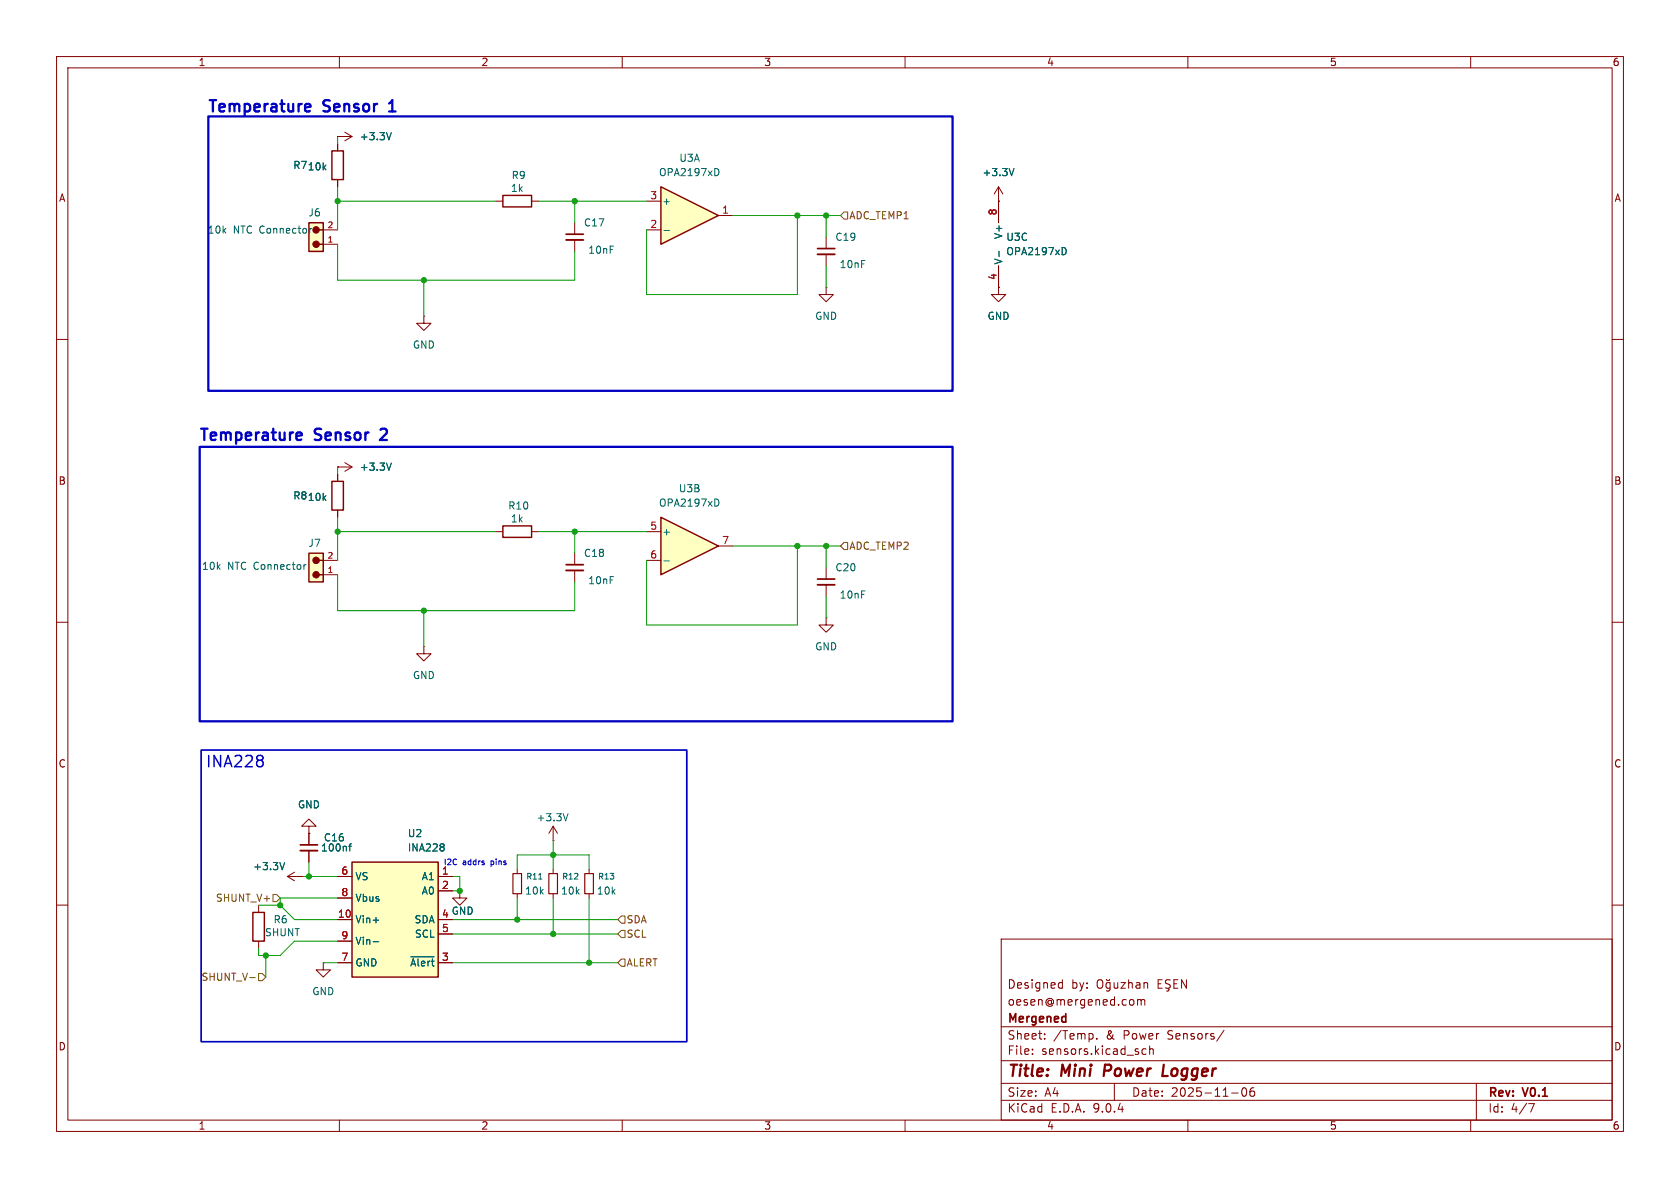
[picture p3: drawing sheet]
<svg xmlns="http://www.w3.org/2000/svg" width="297mm" height="210mm" viewBox="0 0 297 210" stroke-linecap="round" stroke-linejoin="round" font-family="sans-serif">
<g fill="none" stroke="#840000" stroke-width=".18">
<path d="M10 10h277v190h-277zM12 12h273v186h-273zM60 10v2M110 10v2M160 10v2M210 10v2M260 10v2M176.5 35.6h.1M176.5 33v6.4M176.5 33l-.7 1.3M176.5 33l.8 1.3M74.9 55.9v1.3h1.3l-1.3 1.2-1.2-1.2h1.2"/>
<path d="M74.9 55.9h.1M146 50.8v1.3h1.3l-1.3 1.2-1.2-1.2h1.2M146 50.8h.1M146 41.9v2M146 45v2M176.5 47v3.8M10 60h2M285 60h2M59.7 82.6h.1M59.7 82.6h2.5M61 81.8l1.2 .8M62.2 82.6l-1.2 .7"/>
<path d="M87.6 94h1.3M94 94h1.2M10 110h2M285 110h2M10 160h2M177 166h108v32h-108zM187.4 173.7l.4 .1M187.8 173.2v1.5M187.8 174.6l-.4 .1M194.2 173.3a.5 .5 0 0 1 .5-.1 .5 .5 0 0 1 .3 .5v.5a.5 .5 0 0 1-.5 .5 .5 .5 0 0 1-.5-.5v-.5zM195.6 173.1a.29 .29 0 0 0 .3 .2 .29 .29 0 0 0 .3-.2M196.2 173.8l-.4-.1-.3 .3v.4l.2 .2h.5"/>
<path d="M196.2 173.7v1.2l-.2 .3-.4-.1M197 173.7v.9l.4 .1 .2-.1M197.6 173.7v1M198.2 173.7h.8l-.8 1h.8M199.5 173.8l.2-.1 .4 .1 .1 .9M199.5 173.2v1.5M200.3 176.8l.2 .2v.4l-.2 .2M200.9 173.8h.6v.9M201.1 176.8l.4-.1 .2 .2M201.1 176.7v1M201.5 174.1h-.5a.29 .29 0 0 0-.2 .3 .29 .29 0 0 0 .2 .3l.5-.1M201.7 176.9l.3-.2 .3 .1 .1 .9"/>
<path d="M201.7 176.9v.8M202.2 173.8l.3-.1 .3 .1 .1 .9M202.2 173.7v1M204.7 173.9h.5M205.5 173.2h-.8v1.5h.8M206.5 174.8l.2 .2-.1 .1-.4 .1M206.9 173.3l-.6-.1-.2 .1v.5l.6 .3 .2 .3-.3 .3-.6-.1M207.5 173.9h.5M208.2 173.2h-.7v1.5h.7M209.7 173.2v1.5l-.8-1.5v1.5M285 160h2M60 198v2"/>
<path d="M110 198v2M160 198v2M177 194.5h108M177 191.5h108M177 187.5h108M177 181.5h108M182.5 186.3v.1M182.5 185.5v.1M184.7 183.6v.1M184.7 182.8v.1M193.9 183.6v.1M197 191.5v3"/>
<path d="M202.6 185.5l-.4-.1-.3 .3v.4l.1 .2h.6M203.2 185.5l.3-.1 .3 .1 .1 .9M203.2 184.9v1.5M210 198v2M216.4 182.1l-1.3 2M217.7 193.2h1.2M219.7 192.4l.2-.1a.81 .81 0 0 1 .6 .6 .81 .81 0 0 1-.3 .8l-.2 .1a.81 .81 0 0 1-.3-1.4zM221.7 192.3a.59 .59 0 0 0-.7 .6v.6l.1 .2 .4 .1 .2-.1 .1-.5-.1-.3h-.5l-.2 .3M260 198v2M261 191.5v6.5M270.2 195.1h1l-.6 1.5"/>
</g>
<path d="M195.4 188.2l-.3 2M205.7 188.2l-.2 2h.9" fill="none" stroke="#840000" stroke-width=".4"/>
<path d="M179.3 29.8l-.5 1.3M176.6 44.4v1M188.1 43.8a.68 .68 0 0 1 .4 .6 .68 .68 0 0 1-.4 .6M69.2 81.9l-.4 1.2" fill="none" stroke="#006464" stroke-width=".18"/>
<path d="M88.9 93h5.1v2h-5.1z" fill="none" stroke="#840000" stroke-width=".25"/>
<path d="M144.5 43.9h3.1" fill="none" stroke="#840000" stroke-width=".3"/>
<path d="M144.5 45h3.1" fill="none" stroke="#840000" stroke-width=".33"/>
<path d="M116.8 33l10.2 5.1-10.2 5.1z" fill="#ffffc2"/>
<path d="M116.8 33l10.2 5.1-10.2 5.1z" fill="none" stroke="#840000" stroke-width=".25"/>
<path d="M114.3 35.6h2.5M127 38.1h2.5M114.3 40.6h2.5" fill="none" stroke="#840000" stroke-width=".18"/>
<path d="M126.7 29.8a.68 .68 0 0 1 .4 .6 .68 .68 0 0 1-.4 .7M117.4 40.7h.9" fill="none" stroke="#006464" stroke-width=".18"/>
<path d="M54.6 39.4h2.5v5.1h-2.5z" fill="#ffffc2"/>
<path d="M54.6 39.4h2.5v5.1h-2.5zM58.7 26.7h2v5.1h-2zM88.9 34.5h5.1v2.1h-5.1zM55.9 43.2h1.2M55.9 40.6h1.2M58.7 85.1h2v5.1h-2z" fill="none" stroke="#840000" stroke-width=".25"/>
<g fill="#840000" stroke="#840000" stroke-width=".18">
<circle cx="55.9" cy="43.2" r=".57"/>
<circle cx="55.9" cy="40.6" r=".57"/>
</g>
<g fill="none" stroke="#840000" stroke-width=".18">
<path d="M59.7 24.1h.1M59.7 25.4v1.3M59.7 31.8v1.2M59.7 24.1h2.5M61 23.4l1.2 .7M62.2 24.1l-1.2 .8M87.6 35.6h1.3M94 35.6h1.2M57.1 43.2h2.6M57.1 40.6h2.6M59.7 83.8v1.3M59.7 90.2v1.2"/>
<path d="M101.6 97.8v2M101.6 100.8v2.1M146 109.2v1.3h1.3l-1.3 1.3-1.2-1.3h1.2M146 109.2h.1M146 100.3v2.1M146 103.4v2"/>
</g>
<path d="M69.2 23.4l-.4 1.3M55.1 40.4l-.4 .2" fill="none" stroke="#006464" stroke-width=".18"/>
<path d="M100.1 99.8h3M144.5 102.4h3.1" fill="none" stroke="#840000" stroke-width=".3"/>
<path d="M100.1 100.8h3M144.5 103.4h3.1" fill="none" stroke="#840000" stroke-width=".33"/>
<path d="M54.6 97.8h2.5v5.1h-2.5z" fill="#ffffc2"/>
<path d="M54.6 97.8h2.5v5.1h-2.5zM55.9 99.1h1.2M55.9 101.6h1.2M44.7 161.3h2v5.1h-2z" fill="none" stroke="#840000" stroke-width=".25"/>
<g fill="#840000" stroke="#840000" stroke-width=".18">
<circle cx="55.9" cy="101.6" r=".57"/>
<circle cx="55.9" cy="99.1" r=".57"/>
</g>
<g fill="none" stroke="#840000" stroke-width=".18">
<path d="M101.6 39.4v2M101.6 42.4v2.1M176.5 50.8v1.3h1.3l-1.3 1.2-1.2-1.2h1.2M176.5 50.8h.1M57.1 99.1h2.6M57.1 101.6h2.6M74.9 114.3v1.3h1.3l-1.3 1.2-1.2-1.2h1.2M74.9 114.3h.1M50.8 154.9l1.3 .8M50.8 154.9h2.5M52.1 154.2l-1.3 .7M53.3 154.9h.1"/>
<path d="M54.6 146.1h1.3l-1.3-1.3-1.3 1.3h1.3v1.2M54.6 147.3h.1M54.6 147.3v2.1M54.6 150.4v2M45.7 160v1.3M45.7 166.4v1.2"/>
</g>
<path d="M54.1 99.8l-.4 .3M50.3 152.5l-.4 1.2M61.7 149.6h.4M62.1 149.2l-.3 .2v1" fill="none" stroke="#006464" stroke-width=".18"/>
<path d="M100.1 41.4h3M53.1 149.4h3" fill="none" stroke="#840000" stroke-width=".3"/>
<path d="M100.1 42.4h3M53.1 150.4h3" fill="none" stroke="#840000" stroke-width=".33"/>
<path d="M116.8 91.4l10.2 5.1-10.2 5.1z" fill="#ffffc2"/>
<path d="M116.8 91.4l10.2 5.1-10.2 5.1z" fill="none" stroke="#840000" stroke-width=".25"/>
<path d="M114.3 94h2.5M114.3 99.1h2.5M127 96.5h2.5M81.3 157.5v1.3h1.2l-1.2 1.2-1.3-1.2h1.3M81.3 157.5h.1M91.4 153.7v.7M91.4 158v.8M57.1 170.2v1.3h1.3l-1.3 1.2-1.2-1.2h1.2M57.1 170.2h.1" fill="none" stroke="#840000" stroke-width=".18"/>
<path d="M117.4 99.2h.9M126.7 88.2a.68 .68 0 0 1 .4 .6 .68 .68 0 0 1-.4 .7M95.2 155.4h.6" fill="none" stroke="#006464" stroke-width=".18"/>
<path d="M90.7 154.4h1.5v3.6h-1.5z" fill="none" stroke="#840000" stroke-width=".2"/>
<path d="M62.2 152.4h15.3v20.3h-15.3z" fill="#ffffc2"/>
<path d="M62.2 152.4h15.3v20.3h-15.3z" fill="none" stroke="#840000" stroke-width=".25"/>
<g fill="none" stroke="#840000" stroke-width=".18">
<path d="M59.7 24.1h.1M59.7 25.4v1.3M59.7 31.8v1.2M176.5 35.6h.1M176.5 35.6v3.8M176.5 50.8h.1M176.5 47v3.8M59.7 82.6h.1M59.7 83.8v1.3M59.7 90.2v1.2M53.3 154.9h.1M54.6 147.3h.1"/>
<path d="M54.6 147.3v2.1M54.6 150.4v2M59.7 154.9h2.5M59.7 158.8h2.5M77.5 154.9h2.5M77.5 157.5h2.5M81.3 157.5h.1M97.8 148.6h.1M97.8 146.1l-.8 1.2M97.8 146.1l.8 1.2M97.8 146.1v2.5M97.8 153.7v.7"/>
<path d="M97.8 158v.8M104.1 153.7v.7M104.1 158v.8M59.7 162.6h2.5M59.7 166.4h2.5M59.7 170.2h2.5M77.5 170.2h2.5M77.5 165.1h2.5"/>
</g>
<g fill="none" stroke="#006464" stroke-width=".18">
<path d="M69.2 23.4l-.4 1.3M179.3 29.8l-.5 1.3M176.6 44.4v1M188.1 43.8a.68 .68 0 0 1 .4 .6 .68 .68 0 0 1-.4 .6M69.2 81.9l-.4 1.2M50.3 152.5l-.4 1.2M61.7 149.6h.4M62.1 149.2l-.3 .2v1M78.4 149.2l.1 .2-.1 .3M78.4 149.8l.1 .2-.1 .4M100.4 143.8l-.4 1.3M66 162.7h1"/>
<path d="M66 166.5h1M72.6 169.1h4.1"/>
</g>
<path d="M97 154.4h1.6v3.6h-1.6zM103.4 154.4h1.5v3.6h-1.5z" fill="none" stroke="#840000" stroke-width=".2"/>
<path d="M149.2 37.5h.7v1.2h-.7l-.6-.6zM149.2 95.9h.7v1.3h-.7l-.6-.7zM48.3 158.1h.6l.6 .7-.6 .6h-.6zM44.2 172.8h.9M45.7 172.1h.7l.6 .6-.6 .7h-.7zM109.9 161.9h.6v1.3h-.6l-.7-.6zM109.9 169.5h.6v1.3h-.6l-.7-.6zM109.9 164.5h.6v1.2h-.6l-.7-.6z" fill="none" stroke="#725600" stroke-width=".18"/>
<g fill="none" stroke="#009600" stroke-width=".18">
<path d="M59.7 35.6h27.9M59.7 24.1v1.3M59.7 33v7.6M95.2 35.6h19.1M101.6 35.6v3.8M129.5 38.1h19.1M141 38.1v14h-26.7v-11.5M146 38.1v3.8M59.7 43.2v6.3h41.9v-5M74.9 49.5v6.4M146 47v3.8M59.7 94h27.9"/>
<path d="M59.7 82.6v1.2M59.7 91.4v7.7M95.2 94h19.1M101.6 94v3.8M129.5 96.5h19.1M141 96.5v14h-26.7v-11.4M146 96.5v3.8M59.7 101.6v6.4h41.9v-5.1M74.9 108v6.3M146 105.4v3.8M53.3 154.9h6.4M54.6 152.4v2.5"/>
<path d="M59.7 158.8h-10.2v1.2M80 154.9h1.3v2.6h-1.3M91.4 153.7v-2.6h12.7v2.6M91.4 158.8v3.8M97.8 148.6v5.1M97.8 158.8v6.3M104.1 158.8v11.4M45.7 160h3.8M47 168.9v3.8M49.5 160l2.6 2.6h7.6M57.1 170.2h2.6M59.7 166.4h-7.6l-2.6 2.5h-3.8v-1.3"/>
<path d="M80 162.6h29.2M80 170.2h29.2M80 165.1h29.2"/>
</g>
<path d="M54.2 18.4l.6 .1 .1 .3-1 .2M54.8 19.6l-.6 .1M68.8 19.7h1.1M69 18.2l-.2 .1M36.8 20.6h131.6v48.5h-131.6zM35.3 79h133.1v48.5h-133.1zM52.7 76.5h.6l.1 .4-1 .2M53.3 77.7l-.6 .1M68.3 76.6l-1.1 1.2h1.2" fill="none" stroke="#0000c2" stroke-width=".4"/>
<path d="M35.6 132.6h85.8v51.6h-85.8z" fill="none" stroke="#0000c2" stroke-width=".3"/>
<g fill="#009600" stroke="#009600" stroke-width=".18">
<circle cx="74.9" cy="49.5" r=".46"/>
<circle cx="59.7" cy="35.6" r=".46"/>
<circle cx="101.6" cy="35.6" r=".46"/>
<circle cx="146" cy="38.1" r=".46"/>
<circle cx="141" cy="38.1" r=".46"/>
<circle cx="74.9" cy="108" r=".46"/>
<circle cx="49.5" cy="160" r=".46"/>
<circle cx="54.6" cy="154.9" r=".46"/>
<circle cx="47" cy="168.9" r=".46"/>
<circle cx="146" cy="96.5" r=".46"/>
<circle cx="101.6" cy="94" r=".46"/>
<circle cx="59.7" cy="94" r=".46"/>
<circle cx="141" cy="96.5" r=".46"/>
<circle cx="81.3" cy="157.5" r=".46"/>
<circle cx="91.4" cy="162.6" r=".46"/>
<circle cx="97.8" cy="165.1" r=".46"/>
<circle cx="104.1" cy="170.2" r=".46"/>
<circle cx="97.8" cy="151.1" r=".46"/>
</g>
<g font-size="2.8" fill="#0000c2">
<text x="36.5" y="20.4">Temperature</text>
<text x="57.2" y="20.4">Sensor</text>
<text x="69.6" y="20.4">1</text>
<text x="35" y="78.5">Temperature</text>
<text x="55.7" y="78.5">Sensor</text>
<text x="68.1" y="78.5">2</text>
<text x="36.2" y="136">INA228</text>
</g>
<g font-size="2.8" fill="#840000">
<text x="178" y="190.9">Title:</text>
<text x="187.7" y="190.9">Mini</text>
<text x="196" y="190.9">Power</text>
<text x="207.2" y="190.9">Logger</text>
</g>
<g font-size="2.1" fill="#840000">
<text x="178" y="178">oesen@mergened.com</text>
<text x="178" y="175">Designed</text>
<text x="189.4" y="175">by:</text>
<text x="178" y="184">Sheet:</text>
<text x="178" y="181.2">Mergened</text>
<text x="186.2" y="184">/Temp.</text>
<text x="195.6" y="184">&amp;</text>
<text x="198.8" y="184">Power</text>
<text x="206.7" y="184">Sensors/</text>
<text x="178" y="186.7">File:</text>
<text x="184.1" y="186.7">sensors.kicad_sch</text>
<text x="178" y="196.9">KiCad</text>
<text x="178" y="194.1">Size:</text>
<text x="184.7" y="194.1">A4</text>
<text x="185.7" y="196.9">E.D.A.</text>
<text x="193.3" y="196.9">9.0.4</text>
<text x="200" y="194.1">Date:</text>
<text x="207" y="194.1">2025-11-06</text>
<text x="263" y="194.3">Rev:</text>
<text x="263" y="196.9">Id:</text>
<text x="267.1" y="196.9">4/7</text>
<text x="269.4" y="194.3">V0.1</text>
</g>
<g font-size="1.8" fill="#840000">
<text x="35" y="11.9">1</text>
<text x="85" y="11.9">2</text>
<text x="135" y="11.9">3</text>
<text x="185" y="11.9">4</text>
<text x="235" y="11.9">5</text>
<text x="285" y="11.9">6</text>
<text x="10.3" y="35.9">A</text>
<text x="285.3" y="35.9">A</text>
<text x="10.3" y="85.9">B</text>
<text x="285.3" y="85.9">B</text>
<text x="10.3" y="135.9">C</text>
<text x="285.3" y="135.9">C</text>
<text x="10.3" y="185.9">D</text>
<text x="285.3" y="185.9">D</text>
<text x="35" y="199.9">1</text>
<text x="85" y="199.9">2</text>
<text x="135" y="199.9">3</text>
<text x="185" y="199.9">4</text>
<text x="235" y="199.9">5</text>
<text x="285" y="199.9">6</text>
</g>
<g font-size="1.8" fill="#006464">
<text x="63.5" y="25">+3.3V</text>
<text x="120" y="28.8">U3A</text>
<text x="51.7" y="30.1">R7</text>
<text x="54.3" y="30.3">10k</text>
<text x="90.2" y="34.1">1k</text>
<text x="90.4" y="31.9">R9</text>
<text x="116.4" y="31.3">OPA2197xD</text>
<text x="173.6" y="31.3">+3.3V</text>
<text x="36.6" y="41.5">10k</text>
<text x="41.2" y="41.5">NTC Connector</text>
<text x="54.4" y="38.5">J6</text>
<text x="103.1" y="40.2">C17</text>
<text x="117" y="36.4">+</text>
<text x="103.9" y="45.1">10nF</text>
<text x="147.6" y="42.8">C19</text>
<text x="148.3" y="47.6">10nF</text>
<text x="177.4" y="46.9" transform="rotate(-90 177.4 46.9)">V-</text>
<text x="177.4" y="42.4" transform="rotate(-90 177.4 42.4)">V+</text>
<text x="177.8" y="42.8">U3C</text>
<text x="177.8" y="45.3">OPA2197xD</text>
<text x="144" y="56.7">GND</text>
<text x="174.5" y="56.7">GND</text>
<text x="72.9" y="61.8">GND</text>
<text x="63.5" y="83.4">+3.3V</text>
<text x="51.7" y="88.5">R8</text>
<text x="54.3" y="88.7">10k</text>
<text x="116.4" y="89.8">OPA2197xD</text>
<text x="119.9" y="87.2">U3B</text>
<text x="89.7" y="90.3">R10</text>
<text x="90.2" y="92.6">1k</text>
<text x="117" y="94.8">+</text>
<text x="35.6" y="100.9">10k</text>
<text x="40.2" y="100.9">NTC Connector</text>
<text x="54.4" y="96.9">J7</text>
<text x="103.1" y="98.7">C18</text>
<text x="147.6" y="101.2">C20</text>
<text x="103.9" y="103.5">10nF</text>
<text x="148.3" y="106">10nF</text>
<text x="144" y="115.2">GND</text>
<text x="72.9" y="120.2">GND</text>
<text x="52.6" y="143.1">GND</text>
<text x="57.2" y="148.9">C16</text>
<text x="72" y="148.2">U2</text>
<text x="94.8" y="145.4">+3.3V</text>
<text x="44.6" y="154">+3.3V</text>
<text x="56.7" y="150.7">100nf</text>
<text x="62.7" y="155.8">VS</text>
<text x="72" y="150.7">INA228</text>
<text x="74.5" y="155.8">A1</text>
<text x="62.7" y="159.6">Vbus</text>
<text x="74.5" y="158.3">A0</text>
<text x="92.7" y="158.3">10k</text>
<text x="99.1" y="158.3">10k</text>
<text x="105.4" y="158.3">10k</text>
<text x="46.7" y="165.7">SHUNT</text>
<text x="48.3" y="163.4">R6</text>
<text x="62.7" y="163.4">Vin+</text>
<text x="62.7" y="167.2">Vin-</text>
<text x="73.2" y="163.4">SDA</text>
<text x="73.3" y="166">SCL</text>
<text x="62.7" y="171">GND</text>
<text x="72.4" y="171">~{Alert}</text>
<text x="55.1" y="176.1">GND</text>
</g>
<g font-size="1.8" fill="#a90000">
<text x="114.9" y="35.3">3</text>
<text x="114.9" y="40.4">2</text>
<text x="127.6" y="37.8">1</text>
<text x="176.3" y="38.2" transform="rotate(-90 176.3 38.2)">8</text>
<text x="176.3" y="49.6" transform="rotate(-90 176.3 49.6)">4</text>
<text x="114.9" y="93.7">5</text>
<text x="114.9" y="98.8">6</text>
<text x="127.6" y="96.3">7</text>
<text x="60.3" y="154.7">6</text>
<text x="78" y="154.7">1</text>
<text x="60.3" y="158.5">8</text>
<text x="78" y="157.2">2</text>
<text x="59.6" y="162.3">10</text>
<text x="60.3" y="166.1">9</text>
<text x="78" y="162.3">4 GND</text>
<text x="78" y="164.8">5</text>
<text x="60.3" y="169.9">7</text>
<text x="78" y="169.9">3</text>
</g>
<g font-size="1.8" fill="#725600">
<text x="150.1" y="39">ADC_TEMP1</text>
<text x="150.1" y="97.4">ADC_TEMP2</text>
<text x="38.1" y="159.6">SHUNT_V+</text>
<text x="110.7" y="163.4">SDA</text>
<text x="110.7" y="166">SCL</text>
<text x="35.5" y="173.6">SHUNT_V-</text>
<text x="110.7" y="171">ALERT</text>
</g>
<g font-size="1.4" fill="#a90000">
<text x="57.8" y="40.4">2</text>
<text x="57.8" y="42.9">1</text>
<text x="57.8" y="101.3">1</text>
<text x="57.8" y="98.8">2</text>
</g>
<g font-size="1.4" fill="#0000c2">
<text x="78.4" y="153.1">I2C</text>
<text x="81.8" y="153.1">addrs</text>
<text x="87" y="153.1">pins</text>
</g>
<g font-size="1.4" fill="#006464">
<text x="92.9" y="155.7">R11</text>
<text x="99.3" y="155.7">R12</text>
<text x="105.6" y="155.7">R13</text>
</g>
</svg>
